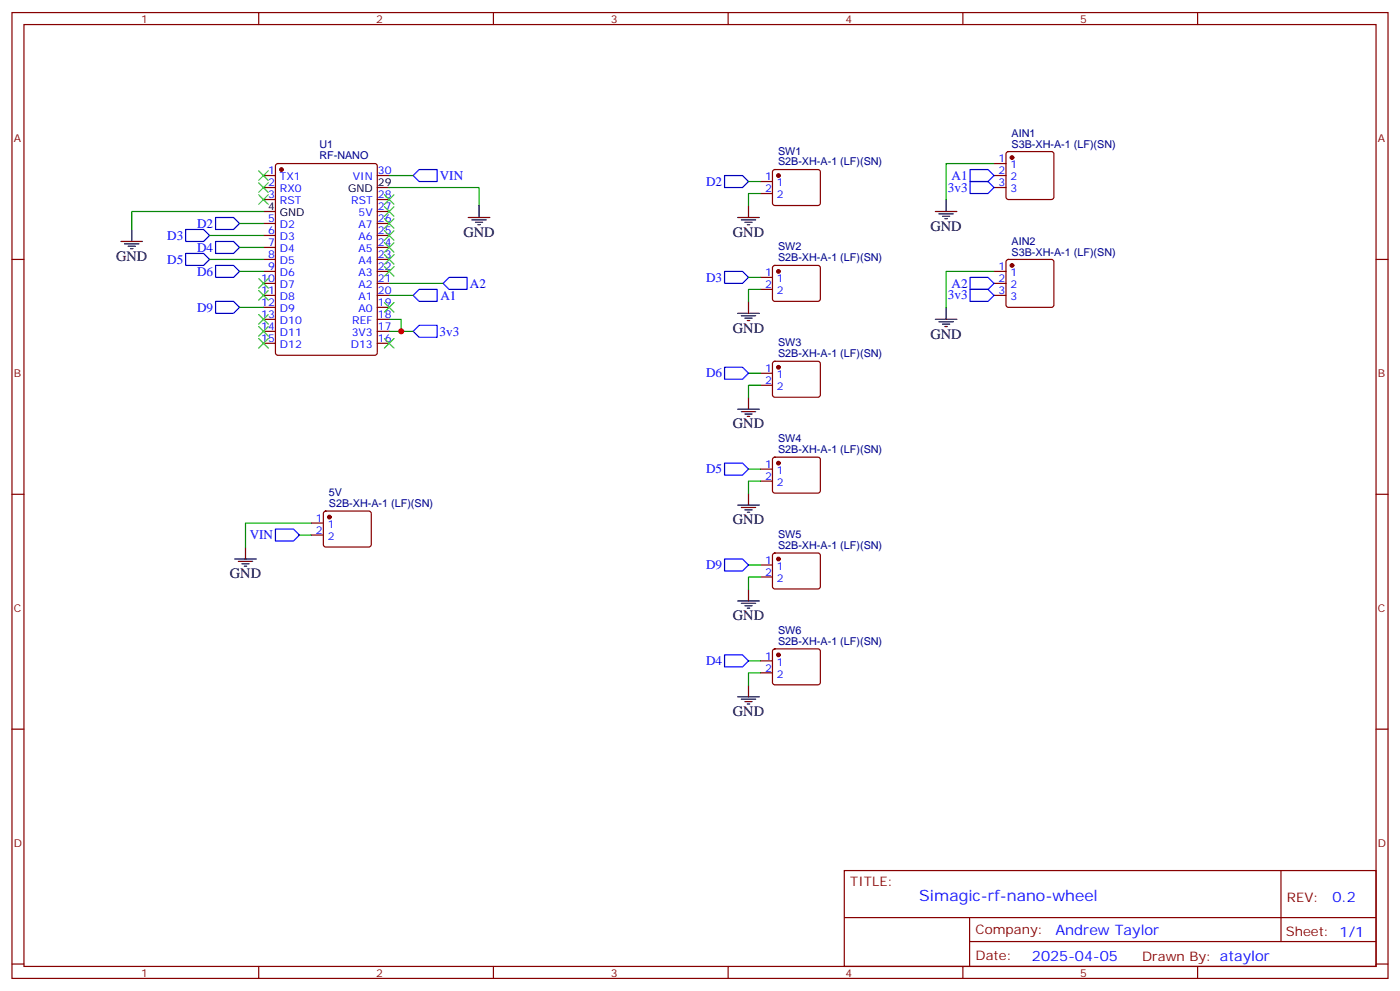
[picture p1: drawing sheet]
<svg xmlns="http://www.w3.org/2000/svg" width="412mm" height="292mm" viewBox="0 0 412 292" stroke-linecap="round" stroke-linejoin="round" font-family="sans-serif">
<g fill="none" stroke="#870000" stroke-width=".35">
<path d="M3.5 3.7h405.4v284.3h-405.4zM7.1 7.2h398.2v277.3h-398.2zM76.2 3.7v3.5M145.3 3.7v3.5M214.5 3.7v3.5M283.6 3.7v3.5M352.8 3.7v3.5M77.6 51.7h3.5M77.6 55.2h3.5M77.6 58.7h3.5M81.4 48.4l.4-.2h28.6l.7 .4v55.3l-.4 .6-28.9 .1-.6-.5-.1-55.2zM111.1 51.7h3.6"/>
<path d="M111.1 58.7h3.6M224 53.4h3.5M224 57h3.5M227.8 50.1l.4-.2h12.7l.5 .2 .3 .5-.1 9.5-.7 .4-12.9-.1-.5-.6v-9.2zM292.8 51.7h3.5M292.8 55.2h3.5M292.8 48.2h3.5M296.6 44.8l.4-.2h12.7l.5 .2 .2 .5v12.7l-.2 .5-.5 .2h-12.7l-.5-.2-.2-.5v-12.7zM3.5 76.4h3.6M77.6 76.4h3.5M77.6 65.8h3.5M77.6 69.3h3.5"/>
<path d="M77.6 72.8h3.5M77.6 79.9h3.5M111.1 76.4h3.6M111.1 65.8h3.6M111.1 69.3h3.6M111.1 72.8h3.6M111.1 79.9h3.6M111.1 62.3h3.6M227.8 78.3l.4-.2h12.7l.5 .2 .3 .5-.1 9.5-.7 .4h-12.9l-.5-.7v-9.2zM292.8 79.9h3.5M296.6 76.6l.4-.2h12.7l.5 .2 .2 .5v12.7l-.2 .5-.5 .2h-12.7l-.5-.2-.2-.5v-12.7zM405.3 76.4h3.6"/>
<path d="M77.6 83.4h3.5M77.6 87h3.5M77.6 90.5h3.5M77.6 94h3.5M77.6 97.5h3.5M111.1 83.4h3.6M111.1 87h3.6M111.1 90.5h3.6M111.1 94h3.6M111.1 97.5h3.6M224 81.7h3.5M224 85.2h3.5"/>
<path d="M292.8 83.4h3.5M292.8 87h3.5M77.6 101.1h3.5M111.1 101.1h3.6M224 109.9h3.5M224 113.4h3.5M227.8 106.6l.4-.2h12.7l.5 .2 .3 .5-.1 9.4-.7 .4h-12.9l-.5-.7v-9.1zM224 138.1h3.5M227.8 134.8l.4-.2h12.7l.5 .2 .3 .5-.1 9.4-.7 .5-12.9-.1-.5-.6v-9.2zM3.5 145.5h3.6M91.7 154h3.5M91.7 157.5h3.5"/>
<path d="M95.5 150.7l.5-.2h12.7l.5 .2 .2 .5-.1 9.4-.6 .4h-13l-.5-.7v-9.1zM224 141.6h3.5M405.3 145.5h3.6M224 166.3h3.5M224 169.9h3.5M227.8 163l.4-.2h12.7l.5 .2 .3 .5-.1 9.5-.7 .4-12.9-.1-.5-.6v-9.2zM224 194.6h3.5M224 198.1h3.5M227.8 191.2l.4-.2h12.7l.5 .2 .3 .5-.1 9.5-.7 .4-12.9-.1-.5-.6v-9.2zM3.5 214.7h3.6M405.3 214.7h3.6M248.7 256.3h156.6v28.2h-156.6z"/>
<path d="M377.3 256.3v20.9M248.7 270.1h156.5M285.6 277.2h119.6M285.6 270.1v14.2M3.5 283.8h3.6M76.2 284.5v3.5M145.3 284.5v3.5M214.5 284.5v3.5M283.6 284.5v3.5M352.8 284.5v3.5M405.3 283.8h3.6"/>
</g>
<g fill="#870000" stroke="#870000" stroke-width=".35">
<circle cx="82.9" cy="49.9" r=".53"/>
<circle cx="229.3" cy="136.3" r=".53"/>
<circle cx="229.3" cy="164.6" r=".53"/>
<circle cx="229.3" cy="192.8" r=".53"/>
<circle cx="229.3" cy="108.1" r=".53"/>
<circle cx="229.3" cy="79.9" r=".53"/>
<circle cx="229.3" cy="51.7" r=".53"/>
<circle cx="298.1" cy="46.4" r=".53"/>
<circle cx="298.1" cy="78.1" r=".53"/>
<circle cx="97" cy="152.2" r=".53"/>
</g>
<g fill="none" stroke="#000" stroke-width=".35">
<path d="M111.1 55.2h3.6M278.7 58.7v3.6M35.6 71.1h6.4M36.7 71.8h4.2M37.7 72.5h2.2M38.5 73.2h.7M38.8 67.6v3.5M77.6 62.3h3.5M137.9 64h6.4M139 64.7h4.2M140.1 65.4h2.1M140.8 66.1h.7"/>
<path d="M141.1 60.5v3.5M217.3 64h6.4M218.4 64.7h4.2M219.4 65.4h2.1M220.1 66.1h.7M220.5 60.5v3.5M275.5 62.3h6.4M276.6 63h4.2M277.6 63.7h2.2M278.3 64.4h.7M217.3 92.3h6.4M218.4 93h4.2"/>
<path d="M219.4 93.7h2.1M220.1 94.4h.7M220.5 88.7v3.6M275.5 94h6.4M276.6 94.7h4.2M277.6 95.4h2.2M278.3 96.1h.7M278.7 90.5v3.5M220.5 116.9v3.6M217.3 120.5h6.4M218.4 121.2h4.2M219.4 121.9h2.1"/>
<path d="M220.1 122.6h.7M217.3 148.7h6.4M218.4 149.4h4.2M219.4 150.1h2.1M220.1 150.8h.7M220.5 145.2v3.5M69.1 164.6h6.4M70.2 165.3h4.2M71.3 166h2.1M72 166.7h.7M72.3 161v3.6M217.3 176.9h6.4"/>
<path d="M218.4 177.6h4.2M219.4 178.3h2.1M220.1 179h.7M220.5 173.4v3.5M217.3 205.1h6.4M218.4 205.8h4.2M219.4 206.6h2.1M220.1 207.3h.7M220.5 201.6v3.5"/>
</g>
<g fill="none" stroke="#00f" stroke-width=".35">
<path d="M121.7 51.7l1.8-1.8h5.3v3.5h-5.3zM213.4 51.7h5.3l1.8 1.7-1.8 1.8h-5.3zM285.8 49.9h5.2l1.8 1.8-1.8 1.7h-5.2zM285.8 53.4h5.2l1.8 1.8-1.8 1.8h-5.2zM54.7 67.6h5.3l1.7 1.7-1.7 1.8h-5.3zM54.7 74.6h5.3l1.7 1.8-1.7 1.7h-5.3zM63.5 64h5.3l1.8 1.8-1.8 1.8h-5.3zM63.5 71.1h5.3l1.8 1.7-1.8 1.8h-5.3zM63.5 78.1h5.3l1.8 1.8-1.8 1.8h-5.3zM213.4 79.9h5.3l1.8 1.8-1.8 1.7h-5.3zM63.5 88.7h5.3l1.8 1.8-1.8 1.8h-5.3zM121.7 97.5l1.8-1.7h5.3v3.5h-5.3z"/>
<path d="M121.7 87l1.8-1.8h5.3v3.5h-5.3zM130.5 83.4l1.8-1.7h5.3v3.5h-5.3zM285.8 81.7h5.2l1.8 1.7-1.8 1.8h-5.2zM285.8 85.2h5.2l1.8 1.8-1.8 1.7h-5.2zM213.4 108.1h5.3l1.8 1.8-1.8 1.8h-5.3zM213.4 136.3h5.3l1.8 1.8-1.8 1.8h-5.3zM81.1 155.8h5.3l1.8 1.7-1.8 1.8h-5.3zM213.4 164.6h5.3l1.8 1.7-1.8 1.8h-5.3zM213.4 192.8h5.3l1.8 1.8-1.8 1.7h-5.3z"/>
</g>
<g fill="none" stroke="#008700" stroke-width=".35">
<path d="M114.7 55.2h26.4v5.3M114.7 51.7h7M220.5 53.4h3.5M224 57h-3.5v3.5M292.8 48.2h-14.1v10.5M61.7 69.3h15.9M61.7 76.4h15.9M70.6 65.8h7M70.6 72.8h7M70.6 79.9h7M77.6 62.3h-38.8v5.3M292.8 79.9h-14.1v10.6"/>
<path d="M70.6 90.5h7M114.7 94h3.5v3.5h-3.5M114.7 87h7M114.7 83.4h15.8M118.2 97.5h3.5M220.5 81.7h3.5M224 85.2h-3.5v3.5M220.5 109.9h3.5M224 113.4h-3.5v3.5M220.5 138.1h3.5M88.2 157.5h3.5M91.7 154h-19.4v7"/>
<path d="M224 141.6h-3.5v3.6M220.5 166.3h3.5M224 169.9h-3.5v3.5M220.5 194.6h3.5M224 198.1h-3.5v3.5"/>
</g>
<g fill="none" stroke="#3c3" stroke-width=".35">
<path d="M76.2 50.3l2.8 2.8M76.2 53.8l2.8 2.8M76.2 57.3l2.8 2.8M79 50.3l-2.8 2.8M79 53.8l-2.8 2.8M79 57.3l-2.8 2.8M113.2 57.3l2.9 2.8M116.1 57.3l-2.9 2.8M113.2 78.5l2.9 2.8M113.2 75l2.9 2.8M113.2 71.4l2.9 2.9M113.2 67.9l2.9 2.8"/>
<path d="M113.2 64.4l2.9 2.8M113.2 60.9l2.9 2.8M116.1 78.5l-2.9 2.8M116.1 75l-2.9 2.8M116.1 71.4l-2.9 2.9M116.1 67.9l-2.9 2.8M116.1 64.4l-2.9 2.8M116.1 60.9l-2.9 2.8M76.2 85.5l2.8 2.9M76.2 96.1l2.8 2.9M76.2 99.7l2.8 2.8M76.2 82l2.8 2.8"/>
<path d="M76.2 92.6l2.8 2.8M79 85.5l-2.8 2.9M79 96.1l-2.8 2.9M79 99.7l-2.8 2.8M79 82l-2.8 2.8M79 92.6l-2.8 2.8M113.2 99.7l2.9 2.8M113.2 89.1l2.9 2.8M116.1 99.7l-2.9 2.8M116.1 89.1l-2.9 2.8"/>
</g>
<circle cx="118.2" cy="97.5" r=".88" fill="#c00"/>
<text font-size="4.6" fill="#00f" x="270.8" y="265.3">Simagic-rf-nano-wheel</text>
<g font-size="4.2">
<text x="136.5" y="69.7">GND</text>
<text x="215.9" y="69.7">GND</text>
<text x="274.1" y="67.9">GND</text>
<text x="34.2" y="76.7">GND</text>
<text x="215.9" y="97.9">GND</text>
<text x="274.1" y="99.7">GND</text>
<text x="215.9" y="126.1">GND</text>
<text x="215.9" y="154.3">GND</text>
<text x="67.7" y="170.2">GND</text>
<text x="215.9" y="182.6">GND</text>
<text x="215.9" y="210.8">GND</text>
</g>
<g font-size="4.2" fill="#00f">
<text x="392.5" y="265.6">0.2</text>
<text x="310.9" y="275.1">Andrew Taylor</text>
<text x="304" y="282.9">2025-04-05</text>
</g>
<g font-size="3.9" fill="#00f">
<text x="129.5" y="52.9">VIN</text>
<text x="280.3" y="52.9">A1</text>
<text x="208" y="54.7">D2</text>
<text x="279.2" y="56.4">3v3</text>
<text x="49.2" y="70.6">D3</text>
<text x="58.1" y="67">D2</text>
<text x="49.2" y="77.6">D5</text>
<text x="58.1" y="74.1">D4</text>
<text x="58.1" y="81.1">D6</text>
<text x="208" y="82.9">D3</text>
<text x="129.7" y="88.3">A1</text>
<text x="138.4" y="84.7">A2</text>
<text x="279.2" y="88.2">3v3</text>
<text x="280.3" y="84.6">A2</text>
<text x="58.1" y="91.8">D9</text>
<text x="129.5" y="98.9">3v3</text>
<text x="208" y="111.1">D6</text>
<text x="208" y="139.3">D5</text>
<text x="73.6" y="158.8">VIN</text>
<text x="208" y="167.6">D9</text>
<text x="208" y="195.8">D4</text>
</g>
<g font-size="3.9" fill="#800">
<text x="250.5" y="260.9">TITLE:</text>
<text x="379.1" y="265.6">REV:</text>
<text x="287.4" y="275.1">Company:</text>
<text x="378.7" y="275.7">Sheet: 1/1</text>
<text x="287.4" y="282.8">Date:</text>
<text x="336.4" y="282.8">Drawn By: ataylor</text>
</g>
<g font-size="3.2" fill="#800">
<text x="41.6" y="6.7">1</text>
<text x="110.8" y="6.7">2</text>
<text x="179.9" y="6.7">3</text>
<text x="249.1" y="6.7">4</text>
<text x="318.2" y="6.7">5</text>
<text x="4.1" y="41.8">A</text>
<text x="405.9" y="41.8">A</text>
<text x="4.1" y="110.9">B</text>
<text x="405.9" y="110.9">B</text>
<text x="4.1" y="180.1">C</text>
<text x="405.9" y="180.1">C</text>
<text x="4.1" y="249.2">D</text>
<text x="405.9" y="249.2">D</text>
<text x="41.6" y="287.5">1</text>
<text x="110.8" y="287.5">2</text>
<text x="179.9" y="287.5">3</text>
<text x="249.1" y="287.5">4</text>
<text x="318.2" y="287.5">5</text>
</g>
<g font-size="3.2" fill="#000080">
<text x="298" y="40.4">AIN1</text>
<text x="94.1" y="46.9">RF-NANO</text>
<text x="94.1" y="43.7">U1</text>
<text x="229.2" y="45.5">SW1</text>
<text x="298" y="43.6">S3B-XH-A-1 (LF)(SN)</text>
<text x="229.2" y="48.7">S2B-XH-A-1 (LF)(SN)</text>
<text x="229.2" y="76.9">S2B-XH-A-1 (LF)(SN)</text>
<text x="229.2" y="73.7">SW2</text>
<text x="298" y="75.3">S3B-XH-A-1 (LF)(SN)</text>
<text x="298" y="72.1">AIN2</text>
<text x="229.2" y="102">SW3</text>
<text x="229.2" y="105.1">S2B-XH-A-1 (LF)(SN)</text>
<text x="229.2" y="130.2">SW4</text>
<text x="229.2" y="133.3">S2B-XH-A-1 (LF)(SN)</text>
<text x="96.9" y="149.2">S2B-XH-A-1 (LF)(SN)</text>
<text x="96.9" y="146">5V</text>
<text x="229.2" y="161.6">S2B-XH-A-1 (LF)(SN)</text>
<text x="229.2" y="158.4">SW5</text>
<text x="229.2" y="189.8">S2B-XH-A-1 (LF)(SN)</text>
<text x="229.2" y="186.6">SW6</text>
</g>
<g font-size="3.2" fill="#00f">
<text x="294.1" y="47.8">1</text>
<text x="78.9" y="51.3">1</text>
<text x="82.4" y="53.1">TX1</text>
<text x="103.9" y="53.1">VIN</text>
<text x="111.3" y="51.3">30</text>
<text x="225.3" y="53.1">1</text>
<text x="294.1" y="51.3">2</text>
<text x="297.6" y="49.6">1</text>
<text x="297.6" y="53.1">2</text>
<text x="78.9" y="54.9">2</text>
<text x="78.9" y="58.4">3</text>
<text x="82.4" y="56.6">RX0</text>
<text x="111.3" y="58.4">28</text>
<text x="225.3" y="56.6">2</text>
<text x="228.8" y="54.9">1</text>
<text x="228.8" y="58.4">2</text>
<text x="294.1" y="54.9">3</text>
<text x="297.6" y="56.6">3</text>
<text x="78.9" y="65.4">5</text>
<text x="82.4" y="60.1">RST</text>
<text x="103.5" y="60.1">RST</text>
<text x="105.6" y="63.7">5V</text>
<text x="111.3" y="65.4">26</text>
<text x="111.3" y="61.9">27</text>
<text x="78.9" y="69">6</text>
<text x="82.4" y="67.2">D2</text>
<text x="82.4" y="70.7">D3</text>
<text x="105.6" y="70.7">A6</text>
<text x="105.6" y="67.2">A7</text>
<text x="111.3" y="69">25</text>
<text x="78.9" y="72.5">7</text>
<text x="78.9" y="76">8</text>
<text x="82.4" y="74.3">D4</text>
<text x="82.4" y="77.8">D5</text>
<text x="105.6" y="77.8">A4</text>
<text x="105.6" y="74.3">A5</text>
<text x="111.3" y="76">23</text>
<text x="111.3" y="72.5">24</text>
<text x="76.9" y="83.1">10</text>
<text x="78.9" y="79.6">9</text>
<text x="82.4" y="81.3">D6</text>
<text x="105.6" y="81.3">A3</text>
<text x="111.3" y="83.1">21</text>
<text x="111.3" y="79.6">22</text>
<text x="225.3" y="81.3">1</text>
<text x="228.8" y="83.1">1</text>
<text x="294.1" y="79.6">1</text>
<text x="294.1" y="83.1">2</text>
<text x="297.6" y="81.3">1</text>
<text x="76.9" y="86.6">11</text>
<text x="82.4" y="84.8">D7</text>
<text x="82.4" y="88.4">D8</text>
<text x="105.6" y="88.4">A1</text>
<text x="105.6" y="84.8">A2</text>
<text x="111.3" y="86.6">20</text>
<text x="225.3" y="84.8">2</text>
<text x="228.8" y="86.6">2</text>
<text x="294.1" y="86.6">3</text>
<text x="297.6" y="84.8">2</text>
<text x="297.6" y="88.4">3</text>
<text x="76.9" y="90.1">12</text>
<text x="76.9" y="93.7">13</text>
<text x="82.4" y="91.9">D9</text>
<text x="82.4" y="95.4">D10</text>
<text x="103.8" y="95.4">REF</text>
<text x="105.6" y="91.9">A0</text>
<text x="111.3" y="93.7">18</text>
<text x="111.3" y="90.1">19</text>
<text x="76.9" y="97.2">14</text>
<text x="76.9" y="100.7">15</text>
<text x="82.4" y="99">D11</text>
<text x="103.6" y="99">3V3</text>
<text x="111.3" y="100.7">16</text>
<text x="111.3" y="97.2">17</text>
<text x="82.4" y="102.5">D12</text>
<text x="103.3" y="102.5">D13</text>
<text x="225.3" y="109.5">1</text>
<text x="225.3" y="113.1">2</text>
<text x="228.8" y="111.3">1</text>
<text x="228.8" y="114.8">2</text>
<text x="225.3" y="137.8">1</text>
<text x="225.3" y="141.3">2</text>
<text x="228.8" y="139.5">1</text>
<text x="228.8" y="143.1">2</text>
<text x="93.1" y="153.6">1</text>
<text x="96.6" y="155.4">1</text>
<text x="93.1" y="157.2">2</text>
<text x="96.6" y="158.9">2</text>
<text x="225.3" y="166">1</text>
<text x="228.8" y="167.7">1</text>
<text x="225.3" y="169.5">2</text>
<text x="228.8" y="171.3">2</text>
<text x="225.3" y="194.2">1</text>
<text x="225.3" y="197.7">2</text>
<text x="228.8" y="196">1</text>
<text x="228.8" y="199.5">2</text>
</g>
<g font-size="3.2">
<text x="102.5" y="56.6">GND</text>
<text x="111.3" y="54.9">29</text>
<text x="78.9" y="61.9">4</text>
<text x="82.4" y="63.7">GND</text>
</g>
</svg>
